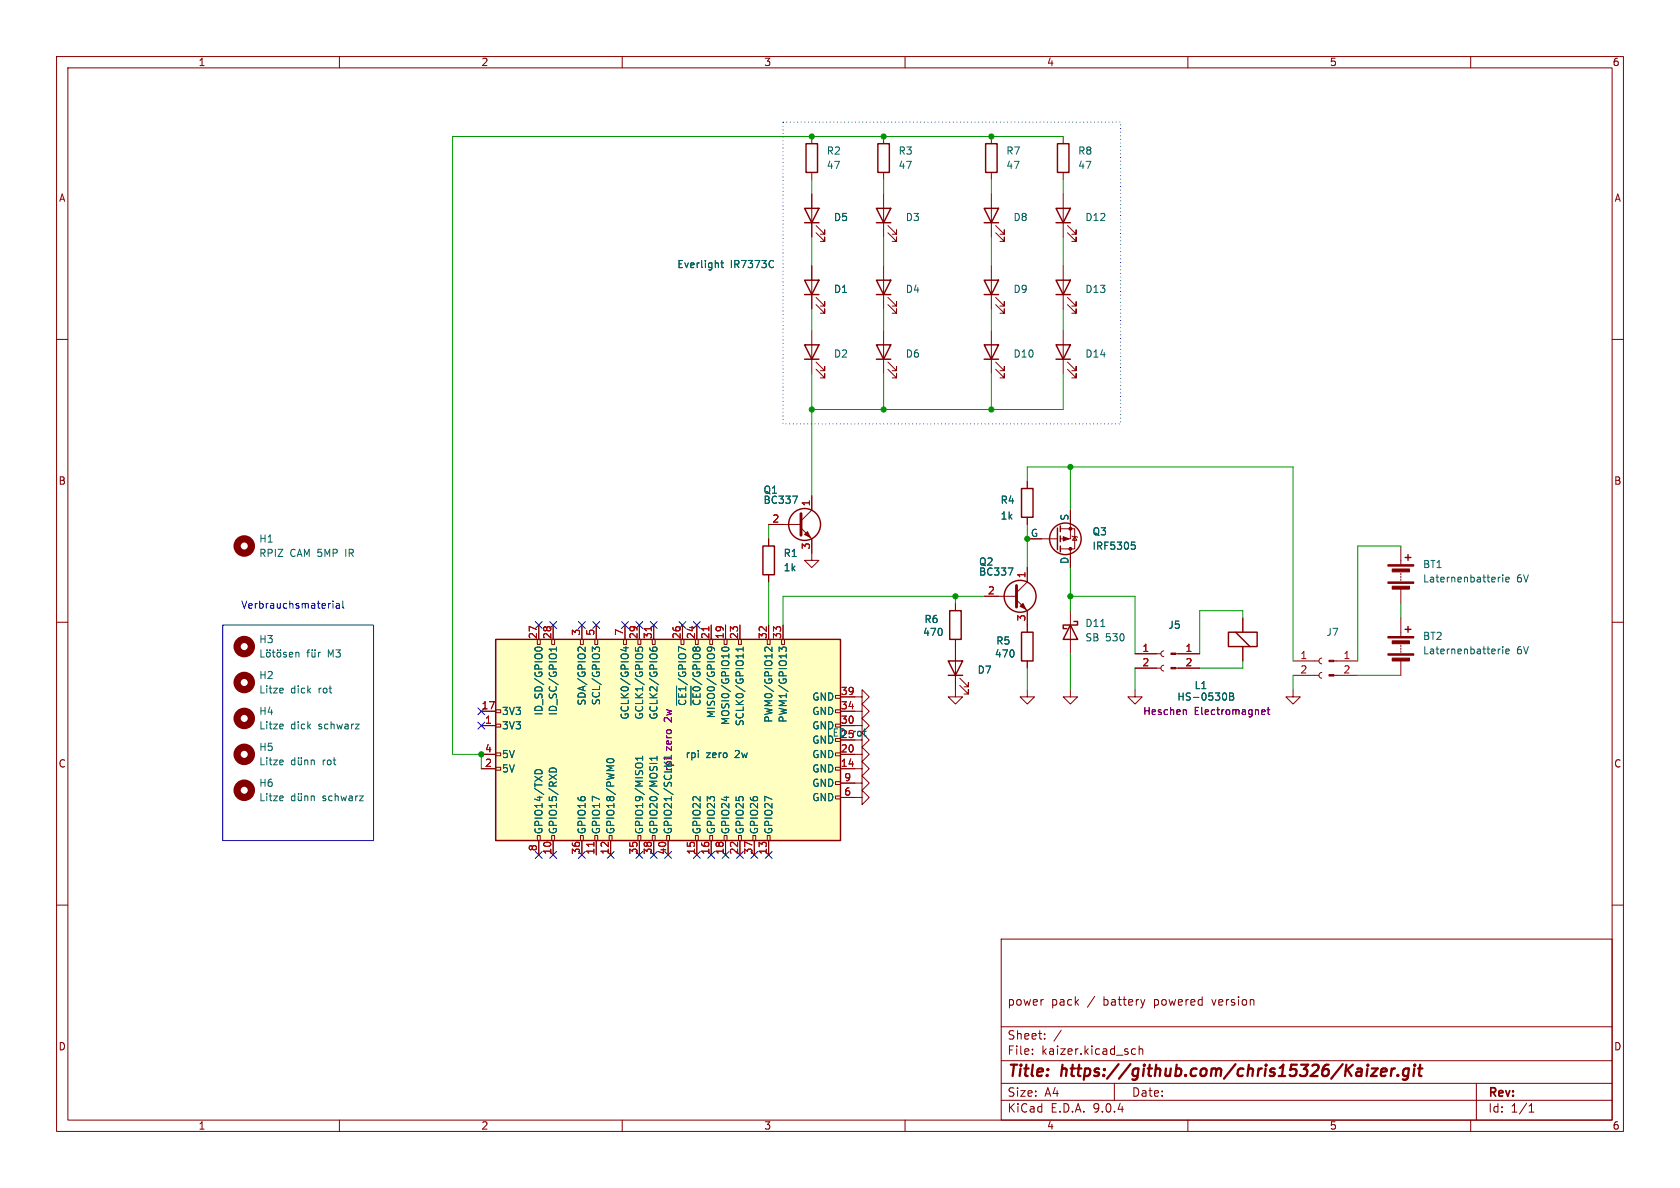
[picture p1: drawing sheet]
<svg xmlns="http://www.w3.org/2000/svg" width="297mm" height="210mm" viewBox="0 0 297 210" stroke-linecap="round" stroke-linejoin="round" font-family="sans-serif">
<g fill="none" stroke="#840000" stroke-width=".18">
<path d="M10 10h277v190h-277zM12 12h273v186h-273zM60 10v2M110 10v2M160 10v2M210 10v2M260 10v2M143.5 24.1v1.3M143.5 30.5v1.3M143.5 34.3v7.6M144.3 39.9l1.5 1.5v-.8v.8h-.8M156.2 24.1v1.3"/>
<path d="M156.2 30.5v1.3M156.2 34.3v7.6M157 39.9l1.5 1.5v-.8v.8h-.8M175.3 24.1v1.3M175.3 30.5v1.3M175.3 34.3v7.6M176 39.9l1.5 1.5v-.8v.8h-.7M188 24.1v1.3M188 30.5v1.3M188 34.3v7.6M188.7 39.9l1.5 1.5v-.8v.8h-.7M143.5 47v7.6"/>
<path d="M143.5 58.4v7.6M144.3 41.1l1.5 1.6v-.8v.8h-.8M144.3 53.8l1.5 1.6v-.8v.8h-.8M144.3 52.6l1.5 1.5v-.8v.8h-.8M156.2 47v7.6M156.2 58.4v7.6M157 53.8l1.5 1.6v-.8v.8h-.8M157 52.6l1.5 1.5v-.8v.8h-.8M157 41.1l1.5 1.6v-.8v.8h-.8M175.3 47v7.6M175.3 58.4v7.6M176 41.1l1.5 1.6v-.8v.8h-.7"/>
<path d="M176 53.8l1.5 1.6v-.8v.8h-.7M176 52.6l1.5 1.5v-.8v.8h-.7M188 47v7.6M188 58.4v7.6M188.7 41.1l1.5 1.6v-.8v.8h-.7M188.7 53.8l1.5 1.6v-.8v.8h-.7M188.7 52.6l1.5 1.5v-.8v.8h-.7M10 60h2M144.3 65.3l1.5 1.5v-.8v.8h-.8M144.3 64l1.5 1.5v-.7v.7h-.8M157 65.3l1.5 1.5v-.8v.8h-.8M157 64l1.5 1.5v-.7v.7h-.8"/>
<path d="M176 65.3l1.5 1.5v-.8v.8h-.7M176 64l1.5 1.5v-.7v.7h-.7M188.7 65.3l1.5 1.5v-.8v.8h-.7M188.7 64l1.5 1.5v-.7v.7h-.7M285 60h2M135.9 92.7h5.7M135.9 95.3v1.2M141.6 93.3l1.9 2v3.8h-1.3l1.3 1.2 1.3-1.2h-1.3M143.5 87.6v2.6l-1.9 1.9M181.6 85.1v1.3M181.6 91.4v1.3M181.6 95.3h5.3"/>
<path d="M187.5 93.5h2.5v3.5h-2.5M189.2 90.2v5.1h-1.7M189.2 97v3.3M189.5 94.7l.1 .2h.8l.1 .1M190 94.9l.4 .6h-.8zM247.6 96.5v3.3M10 110h2M135.9 101.6v1.3M168.9 113v10.2h-1.3l1.3 1.3 1.3-1.3h-1.3M168.9 106.7v1.3M169.7 119.9l1.5 1.5v-.7v.7h-.8M174 105.4h5.7"/>
<path d="M179.7 106l1.9 2v3.8M181.6 100.3v2.6l-1.9 1.9M181.6 116.8v1.3M189.2 108v7.6M200.7 115.6h4.5M200.7 118.1h4.5M205.7 115.1l-.3 .1-.2 .4 .2 .3 .3 .2M205.7 117.6l-.3 .2-.2 .3 .2 .4 .3 .1M207.9 115.6h4.2M207.9 118.1h4.2M219.7 109.2v2.6M219.7 114.3v2.5"/>
<path d="M228.6 116.8h4.6M228.6 119.4h4.6M233.7 116.3l-.4 .2-.1 .3 .1 .4 .4 .1M233.7 118.9l-.4 .1-.1 .4 .1 .3 .4 .2M235.8 116.8h4.2M235.8 119.4h4.2M247.6 101.3v.3M247.6 101.9v.2M247.6 102.4v.2M247.6 104.1v2.6M247.6 109.2v3.3M247.6 114v.3"/>
<path d="M247.6 114.6v.2M247.6 115.1v.2M247.6 116.8v2.6M285 110h2M151.1 123.2h1.3v1.3l1.3-1.3-1.3-1.3v1.3M151.1 128.3h1.3v1.2l1.3-1.2-1.3-1.3v1.3M169.7 121.2l1.5 1.5v-.8v.8h-.8M181.6 121.9v1.3h-1.3l1.3 1.3 1.3-1.3h-1.3M189.2 121.9v1.3h-1.2l1.2 1.3 1.3-1.3h-1.3M200.7 121.9v1.3h-1.3l1.3 1.3 1.2-1.3h-1.2M228.6 121.9v1.3h-1.3l1.3 1.3 1.3-1.3h-1.3M10 160h2"/>
<path d="M177 166h108v32h-108zM184.3 176.7h.2M202.4 176.7l-.4 1M285 160h2M60 198v2M110 198v2M160 198v2M177 194.5h108M177 191.5h108M177 187.5h108M177 181.5h108M182.5 186.3v.1"/>
<path d="M182.5 185.5v.1M184.7 183.6v.1M184.7 182.8v.1M187.6 182.1l-1.3 2M197 191.5v3M200.1 186.3l.2 .1 .4-.1M200.7 185.5l-.4-.1-.2 .1M201.4 185.5l.2-.1 .4 .1v.9M201.4 184.9v1.5M210 198v2M260 198v2M261 191.5v6.5"/>
<path d="M270.3 196.6h.9M270.3 195.5l.4-.4v1.5"/>
</g>
<g fill="none" stroke="#840000" stroke-width=".4">
<path d="M241.8 188.9l-.2 1.3M241.8 188.2v.2M241.8 188.2l-.1 .1 .1 .1M241.8 188.2l.1 .1-.1 .1M242.5 188.9h1.1l-1.3 1.3h1.1M244.1 189.5l1-.1v-.4l-.2-.1-.6 .1-.2 .9 .2 .3 .6-.1M246 188.9l-.1 1.3M246.6 188.9l-.4 .1-.2 .3M247.1 190l.1 .1-.1 .1M247.1 190l-.1 .1 .1 .1M247.1 190v.2M249.1 189a.66 .66 0 0 0-1 .3l-.1 .5 .2 .3 .1 .1 .6-.1"/>
<path d="M249.1 188.9l-.2 1.6a.6 .6 0 0 1-.9 .3M250 188.9l-.1 1.3M250.1 188.2v.2M250.1 188.2l-.1 .1 .1 .1M250.1 188.2l.1 .1-.1 .1M250.7 188.9h.8M251.1 188.2l-.2 1.7v.2l.4 .1"/>
</g>
<g fill="none" stroke="#840000" stroke-width=".25">
<path d="M142.2 36.8h2.6l-1.3 2.6zM142.2 39.4h2.6M142.5 25.4h2v5.1h-2zM154.9 36.8h2.6l-1.3 2.6zM154.9 39.4h2.6M155.2 25.4h2v5.1h-2zM174 36.8h2.5l-1.2 2.6zM174 39.4h2.5M174.2 25.4h2.1v5.1h-2.1zM186.7 36.8h2.5l-1.2 2.6zM186.7 39.4h2.5M186.9 25.4h2.1v5.1h-2.1z"/>
<path d="M142.2 49.5h2.6l-1.3 2.6zM142.2 52.1h2.6M154.9 49.5h2.6l-1.3 2.6zM154.9 52.1h2.6M174 49.5h2.5l-1.2 2.6zM174 52.1h2.5M186.7 49.5h2.5l-1.2 2.6zM186.7 52.1h2.5M142.2 61h2.6l-1.3 2.5zM142.2 63.5h2.6M154.9 61h2.6l-1.3 2.5zM154.9 63.5h2.6"/>
<path d="M174 61h2.5l-1.2 2.5zM174 63.5h2.5M186.7 61h2.5l-1.2 2.5zM186.7 63.5h2.5M134.9 96.5h2v5.1h-2zM180.6 86.4h2v5h-2zM186.9 93.3v3.9M187.5 93v1M187.5 94.7v1.1M187.5 96.5v1M248.4 98.6h1M248.9 98v1.1"/>
<path d="M167.6 116.8h2.6l-1.3 2.6zM167.6 119.4h2.6M167.9 108h2v5h-2zM180.6 111.8h2v5h-2zM189.2 110.5l1.3 2.5h-2.5zM189.9 109.9h.6v.6h-2.5v.6h.6M217.2 111.8h5v2.5h-5zM218.4 111.8l2.6 2.5M248.4 111.3h1M248.9 110.7v1.1"/>
<circle cx="142.2" cy="92.7" r="2.82"/>
<circle cx="188.3" cy="95.2" r="2.79"/>
<circle cx="180.3" cy="105.4" r="2.82"/>
</g>
<g fill="none" stroke="#006464" stroke-width=".18">
<path d="M127.4 46.5h.5M127.6 46v1.1l.3 .2M136.5 46l.2 .2M136.7 47.2l-.2 .1M140.1 87.7h.9l-.6 1.3M200 95.8h.7M200.2 96.3h.3l.2 .3-.1 .4-.4 .1M46.1 114.9v1.2h.6M47.2 115.4l.1-.1 .4 .1 .1 .5-.2 .2h-.3l-.1-.1zM47.2 114.9v.1M47.7 114.9v.1M48.1 115.3h.5"/>
<path d="M48.3 114.9v1.1l.3 .1M49.1 115.4l.3-.1 .2 .2v.4l-.2 .2h-.3l-.1-.2zM49.1 114.9v.1M49.6 114.9v.1M50.6 115.4l-.3-.1-.2 .2 .1 .2 .4 .1v.3h-.5M51.2 115.7l.6-.1-.1-.2-.4-.1-.1 .2v.6h.5M52.3 115.4l.2-.1 .3 .1v.7M52.3 115.3v.8M54.2 115.3h.5M54.7 114.9l-.3 .2v1M55.1 115.3l.1 .8h.3l.2-.1M55.2 114.9v.1"/>
<path d="M55.7 114.9v.1M55.7 115.3v.8M56.3 115.3v.8M56.7 115.3l-.4 .2M58 116.1v-1.2l.5 .9 .4-.9v1.2M59.4 114.9h.8l-.5 .5 .4 .1v.5l-.2 .1-.5-.1M178.2 100.4h.9l-.6 1.3M194.6 110.8h.7M265.2 102l-.3 .3M265.2 114.7l-.3 .3M265.7 101.6v.1M265.7 102v.9"/>
<path d="M265.7 114.3v.1M265.7 114.7v.9M266.2 102.5l.6-.2v-.2l-.4-.1-.2 .2 .1 .6h.5M266.2 115.2l.6-.2v-.2l-.4-.1-.2 .2 .1 .6h.5M50 134.4l.1 .3-.6 .1M50 121.7l.1 .3-.6 .1M50 128.1l.1 .2-.6 .1M52.1 133.9v1.3M52.1 134.4h-.3l-.3 .2 .1 .5h.5M52.7 134.4l.1 .7 .3 .1 .2-.1M52.8 133.9v.2M53.3 133.9v.2"/>
<path d="M53.3 134.4v.8M53.9 134.5l.2-.1h.3v.8M53.9 134.4v.8M55 134.5l.2-.1h.3l.1 .8M55 134.4v.8M62.8 128h.7l-.7 .8h.7M216.7 122.6l.1 .4-.1 .6M217.4 122.5h.4l.3 .2-.3 .4 .3 .1v.3l-.2 .3h-.5zM217.4 123.1h.4M50 140.8l.1 .2-.6 .1M52.1 140.3v1.2M52.1 140.8l-.3-.1-.3 .2 .1 .6h.5"/>
<path d="M52.7 140.7l.1 .8h.3l.2-.1M52.8 140.3v.1M53.3 140.3v.1M53.3 140.7v.8M53.9 140.7v.8M53.9 140.8l.2-.1 .3 .1v.7M55 140.7v.8M55 140.8l.2-.1 .3 .1 .1 .7M63.6 140.7h.6l-.6 .8h.6"/>
</g>
<path d="M209.4 125.5l.3 .1v.7M223 125.6l.2-.1h.3l.1 .1v.2l-.6 .1M223 126.1l.2 .2 .4-.1M224 125.5h.5M224.2 125v1.1l.3 .2" fill="none" stroke="#840084" stroke-width=".18"/>
<g fill="#840000" stroke="#840000" stroke-width=".18">
<path d="M234.9 116.7h.9v.3h-.9z"/>
<path d="M234.9 119.3h.9v.2h-.9z"/>
<path d="M245.4 99.8h4.5v.3h-4.5z"/>
<path d="M245.4 102.9h4.5v.2h-4.5z"/>
<path d="M246.1 100.6h3.1v.5h-3.1z"/>
<path d="M246.1 103.6h3.1v.5h-3.1z"/>
<path d="M245.4 112.5h4.5v.3h-4.5z"/>
<path d="M245.4 115.6h4.5v.2h-4.5z"/>
<path d="M246.1 113.3h3.1v.5h-3.1z"/>
<path d="M246.1 116.3h3.1v.5h-3.1z"/>
<path d="M188 94.9l1 .4-1 .3z"/>
<path d="M207 115.4h.9v.3h-.9z"/>
<path d="M207 118h.9v.2h-.9z"/>
<path d="M142.2 94.5l.5-.5 .6 1z"/>
<path d="M180.3 107.2l.5-.5 .6 1z"/>
<circle cx="189.2" cy="97" r=".25"/>
<circle cx="189.2" cy="93.5" r=".25"/>
</g>
<path d="M141.6 90.8v3.8M179.7 103.5v3.8" fill="none" stroke="#840000" stroke-width=".51"/>
<g fill="none" stroke="#840000" stroke-width="1.3">
<circle cx="43.2" cy="96.5" r="1.27"/>
<circle cx="43.2" cy="114.3" r="1.27"/>
<circle cx="43.2" cy="120.6" r="1.27"/>
<circle cx="43.2" cy="127" r="1.27"/>
<circle cx="43.2" cy="139.7" r="1.27"/>
<circle cx="43.2" cy="133.3" r="1.27"/>
</g>
<path d="M87.6 113h61v35.6h-61z" fill="#ffffc2"/>
<path d="M87.6 113h61v35.6h-61z" fill="none" stroke="#840000" stroke-width=".25"/>
<g fill="none" stroke="#840000" stroke-width=".18">
<path d="M143.5 34.3v2.5M143.5 39.4v2.5M143.5 47v2.5M143.5 52.1v2.5M135.9 95.3v1.2M135.9 92.7h2.5M143.5 87.6v2.6M143.5 95.3v2.5M181.6 85.1v1.3M181.6 91.4v1.3M181.6 95.3h2.5M189.2 90.2v2.5"/>
<path d="M189.2 97.8v2.5M95 113h.5v.9h-.5zM95.2 110.5v2.5M97.5 113h.5v.9h-.5zM97.8 110.5v2.5M102.6 113h.5v.9h-.5zM102.9 110.5v2.5M105.2 113h.5v.9h-.5zM105.4 110.5v2.5M110.2 113h.5v.9h-.5zM110.5 110.5v2.5M112.8 113h.5v.9h-.5z"/>
<path d="M113 110.5v2.5M115.3 113h.5v.9h-.5zM115.6 110.5v2.5M120.6 110.5v2.5M123.2 110.5v2.5M125.5 113h.5v.9h-.5zM125.7 110.5v2.5M128 113h.5v.9h-.5zM128.3 110.5v2.5M130.6 113h.5v.9h-.5zM130.8 110.5v2.5M135.6 113h.5v.9h-.5z"/>
<path d="M135.9 101.6v1.3M135.9 110.5v2.5M138.2 113h.5v.9h-.5zM138.4 110.5v2.5M168.9 106.7v1.3M168.9 113v3.8M168.9 119.4v2.5M174 105.4h2.5M181.6 100.3v2.6M181.6 108v3.8M181.6 116.8v1.3M200.7 115.6h3.8"/>
<path d="M200.7 118.1h3.8M208.3 115.6h3.8M208.3 118.1h3.8M219.7 109.2v2.6M219.7 114.3v2.5M85.1 135.9h2.5M85.1 133.4h2.5M85.1 128.3h2.5M85.1 125.7h2.5M87.6 135.6h.9v.5h-.9zM87.6 133.1h.9v.5h-.9zM87.6 128h.9v.5h-.9z"/>
<path d="M87.6 125.5h.9v.5h-.9zM147.7 138.2h.9v.5h-.9zM147.7 135.6h.9v.5h-.9zM147.7 133.1h.9v.5h-.9zM147.7 130.6h.9v.5h-.9zM147.7 128h.9v.5h-.9zM147.7 125.5h.9v.5h-.9zM147.7 122.9h.9v.5h-.9zM148.6 135.9h3.8v1.3l1.3-1.3-1.3-1.3v1.3M148.6 138.4h3.8v1.3l1.3-1.3-1.3-1.2v1.2M148.6 125.7h3.8v1.3l1.3-1.3-1.3-1.2v1.2M148.6 133.4h3.8v1.2l1.3-1.2-1.3-1.3v1.3"/>
<path d="M148.6 128.3h2.5M148.6 123.2h2.5M151.1 130.8h1.3v1.3l1.3-1.3-1.3-1.3v1.3M95 147.7h.5v.9h-.5zM95.2 148.6v2.5M97.5 147.7h.5v.9h-.5zM97.8 148.6v2.5M102.6 147.7h.5v.9h-.5zM102.9 148.6v2.5M105.2 147.7h.5v.9h-.5zM105.4 148.6v2.5M107.7 147.7h.5v.9h-.5z"/>
<path d="M107.9 148.6v2.5M112.8 147.7h.5v.9h-.5zM113 148.6v2.5M115.3 147.7h.5v.9h-.5zM115.6 148.6v2.5M117.9 147.7h.5v.9h-.5zM118.1 148.6v2.5M122.9 147.7h.5v.9h-.5zM123.2 148.6v2.5M125.5 147.7h.5v.9h-.5zM125.7 148.6v2.5M128 147.7h.5v.9h-.5z"/>
<path d="M128.3 148.6v2.5M130.6 147.7h.5v.9h-.5zM130.8 148.6v2.5M133.1 147.7h.5v.9h-.5zM133.3 148.6v2.5M135.6 147.7h.5v.9h-.5zM135.9 148.6v2.5M147.7 140.7h.9v.5h-.9zM148.6 141h3.8v1.2l1.3-1.2-1.3-1.3v1.3"/>
</g>
<g fill="none" stroke="#006464" stroke-width=".18">
<path d="M127.4 46.5h.5M127.6 46v1.1l.3 .2M136.5 46l.2 .2M136.7 47.2l-.2 .1M140.1 87.7h.9l-.6 1.3M200 95.8h.7M200.2 96.3h.3l.2 .3-.1 .4-.4 .1M94.6 114.9v-.1a.68 .68 0 0 1 .6-.4 .68 .68 0 0 1 .6 .4v.1M98.4 114.4v.7M98.4 114.8h-1.3l.4 .3M103.4 114.4v.8l-.9-.8-.3 .1v.4M106 115v-.4l-.3-.2h-.4l-.1 .4-.5-.4v.8"/>
<path d="M110.2 114.5h.9M110.6 114.3v.8l-.9-.3M112.3 114.4v.7h.6l-.1-.2 .1-.4 .2-.1h.4l.1 .2-.1 .5M114.9 114.5v.4l.5 .2M115.6 115.1l-.2-.2v-.3l.2-.2h.3l.2 .2v.4l-.2 .1M125.6 114.4l.2 .2v.4l-.2 .1-.5-.1-.1-.4 .2-.2a.84 .84 0 0 1 1.1 .4v.2M127.6 114.6a.75 .75 0 0 1 1.2 .2 .72 .72 0 0 1-1.2-.1zM131.4 114.8h-1.3l.4 .3M131.4 114.4v.7M131.4 115.6v.7M136.5 114.4v.8l-.9-.8-.4 .2 .1 .5M138.9 115.1l.1-.5-.1-.2h-.6l-.1 .4-.5-.4v.8"/>
<path d="M178.2 100.4h.9l-.6 1.3M94.6 136.8a.64 .64 0 0 1 .6-.8 .64 .64 0 0 1 .6 .8M97.1 136.5a.64 .64 0 0 1 .6-.8 .64 .64 0 0 1 .7 .8M107.7 134.8l-.3-.1-.1-.2a.68 .68 0 0 1 .6-.4 .68 .68 0 0 1 .6 .4l-.1 .2-.4 .1M112.5 135h.9M113.6 133.7v.7M113.6 134h-1.3l.4 .4M116.1 134h-1.2l.3 .4M116.1 133.7v.7M118.7 133.5v.7M118.7 133.9h-1.3l.2 .1M119.6 121.3v3.4"/>
<path d="M122.1 121.3v3.4M216.7 122.6l.1 .4-.1 .6M217.4 122.5h.4l.3 .2-.3 .4 .3 .1v.3l-.2 .3h-.5zM217.4 123.1h.4"/>
</g>
<path d="M115.2 110.8v.7M125.3 110.8v.7M105 148.9v.7" fill="none" stroke="#a90000" stroke-width=".18"/>
<g fill="none" stroke="#009600" stroke-width=".18">
<path d="M143.5 31.8v2.5M156.2 31.8v2.5M175.3 31.8v2.5M188 24.1h-108v109.3h5.1v2.5M188 31.8v2.5M143.5 41.9v5.1M143.5 54.6v3.8M156.2 41.9v5.1M156.2 54.6v3.8M175.3 41.9v5.1M175.3 54.6v3.8M188 41.9v5.1"/>
<path d="M188 54.6v3.8M143.5 66v21.6M156.2 66v6.4M175.3 66v6.4M188 66v6.4h-44.5M135.9 92.7v2.6M181.6 85.1v-2.5h47v34.2M181.6 92.7v7.6M189.2 82.6v7.6M247.6 96.5h-7.6v20.3M135.9 102.9v7.6M168.9 105.4v1.3"/>
<path d="M174 105.4h-35.6v5.1M181.6 118.1v3.8M189.2 105.4h11.5v10.2M189.2 100.3v7.7M189.2 115.6v6.3M200.7 118.1v3.8M219.7 109.2v-1.2h-7.6v7.6M219.7 116.8v1.3h-7.6M228.6 119.4v2.5M240 119.4h7.6M247.6 106.7v2.5"/>
</g>
<g fill="none" stroke="#000084" stroke-width=".18">
<path d="M94.6 109.9l1.3 1.2M95.9 109.9l-1.3 1.2M97.2 109.9l1.2 1.2M98.4 109.9l-1.2 1.2M102.3 109.9l1.2 1.2M103.5 109.9l-1.2 1.2M104.8 109.9l1.2 1.2M106 109.9l-1.2 1.2M109.9 109.9l1.2 1.2M111.1 109.9l-1.2 1.2M112.4 109.9l1.2 1.2M113.6 109.9l-1.2 1.2"/>
<path d="M115 109.9l1.2 1.2M116.2 109.9l-1.2 1.2M120 109.9l1.3 1.2M121.3 109.9l-1.3 1.2M122.6 109.9l1.2 1.2M123.8 109.9l-1.2 1.2M84.5 125.1l1.2 1.2M84.5 127.7l1.2 1.2M85.7 125.1l-1.2 1.2M85.7 127.7l-1.2 1.2M94.6 150.5l1.3 1.2M95.9 150.5l-1.3 1.2"/>
<path d="M97.2 150.5l1.2 1.2M98.4 150.5l-1.2 1.2M102.3 150.5l1.2 1.2M103.5 150.5l-1.2 1.2M107.3 150.5l1.3 1.2M108.6 150.5l-1.3 1.2M112.4 150.5l1.2 1.2M113.6 150.5l-1.2 1.2M115 150.5l1.2 1.2M116.2 150.5l-1.2 1.2M117.5 150.5l1.2 1.2M118.7 150.5l-1.2 1.2"/>
<path d="M122.6 150.5l1.2 1.2M123.8 150.5l-1.2 1.2M125.1 150.5l1.2 1.2M126.3 150.5l-1.2 1.2M127.7 150.5l1.2 1.2M128.9 150.5l-1.2 1.2M130.2 150.5l1.2 1.2M131.4 150.5l-1.2 1.2M132.7 150.5l1.3 1.2M134 150.5l-1.3 1.2M135.3 150.5l1.2 1.2M136.5 150.5l-1.2 1.2"/>
</g>
<path d="M39.4 110.5h26.6v38.1h-26.6zM58.3 106.7h.1M58.9 106.2v.2M58.9 106.7v.8M59.5 106.7h.4l.1 .8M60 107h-.4l-.2 .2 .2 .3h.4M60.6 106.2v1.1l.2 .2" fill="none" stroke="#0000c2" stroke-width=".18"/>
<path d="M138.4 21.6h59.7v53.3h-59.7z" fill="none" stroke="#0000c2" stroke-width=".18" stroke-dasharray="0 .6"/>
<path d="M209.4 125.5l.3 .1v.7M223 125.6l.2-.1h.3l.1 .1v.2l-.6 .1M223 126.1l.2 .2 .4-.1M224 125.5h.5M224.2 125v1.1l.3 .2" fill="none" stroke="#840084" stroke-width=".18"/>
<g fill="#009600" stroke="#009600" stroke-width=".18">
<circle cx="85.1" cy="133.4" r=".46"/>
<circle cx="143.5" cy="72.4" r=".46"/>
<circle cx="156.2" cy="72.4" r=".46"/>
<circle cx="143.5" cy="24.1" r=".46"/>
<circle cx="168.9" cy="105.4" r=".46"/>
<circle cx="181.6" cy="95.3" r=".46"/>
<circle cx="189.2" cy="82.6" r=".46"/>
<circle cx="189.2" cy="105.4" r=".46"/>
<circle cx="156.2" cy="24.1" r=".46"/>
<circle cx="175.3" cy="24.1" r=".46"/>
<circle cx="175.3" cy="72.4" r=".46"/>
</g>
<g font-size="2.8" fill="#840000">
<text x="178" y="190.9">Title:</text>
<text x="187.7" y="190.9">https://github.com/chris15326/Kaizer.git</text>
</g>
<g font-size="2.1" fill="#840000">
<text x="178" y="178">power</text>
<text x="185.8" y="178">pack</text>
<text x="192.3" y="178">/</text>
<text x="195.2" y="178">battery</text>
<text x="204.3" y="178">powered</text>
<text x="214.7" y="178">version</text>
<text x="178" y="184">Sheet:</text>
<text x="178" y="186.7">File:</text>
<text x="184.1" y="186.7">kaizer.kicad_sch</text>
<text x="178" y="196.9">KiCad</text>
<text x="178" y="194.1">Size:</text>
<text x="184.7" y="194.1">A4</text>
<text x="185.7" y="196.9">E.D.A.</text>
<text x="193.3" y="196.9">9.0.4</text>
<text x="200" y="194.1">Date:</text>
<text x="263" y="194.3">Rev:</text>
<text x="263" y="196.9">Id:</text>
<text x="267.1" y="196.9">1/1</text>
</g>
<g font-size="1.8" fill="#840000">
<text x="35" y="11.9">1</text>
<text x="85" y="11.9">2</text>
<text x="135" y="11.9">3</text>
<text x="185" y="11.9">4</text>
<text x="235" y="11.9">5</text>
<text x="285" y="11.9">6</text>
<text x="10.3" y="35.9">A</text>
<text x="285.3" y="35.9">A</text>
<text x="10.3" y="85.9">B</text>
<text x="285.3" y="85.9">B</text>
<text x="10.3" y="135.9">C</text>
<text x="285.3" y="135.9">C</text>
<text x="10.3" y="185.9">D</text>
<text x="285.3" y="185.9">D</text>
<text x="35" y="199.9">1</text>
<text x="85" y="199.9">2</text>
<text x="135" y="199.9">3</text>
<text x="185" y="199.9">4</text>
<text x="235" y="199.9">5</text>
<text x="285" y="199.9">6</text>
</g>
<g font-size="1.8" fill="#006464">
<text x="146.1" y="27.5">R2</text>
<text x="158.8" y="27.5">R3</text>
<text x="177.8" y="27.5">R7</text>
<text x="190.5" y="27.5">R8</text>
<text x="146.1" y="30.1">47</text>
<text x="158.8" y="30.1">47</text>
<text x="177.8" y="30.1">47</text>
<text x="190.5" y="30.1">47</text>
<text x="147.3" y="39.3">D5</text>
<text x="160" y="39.3">D3</text>
<text x="179.1" y="39.3">D8</text>
<text x="191.8" y="39.3">D12</text>
<text x="119.6" y="47.6">Everlight</text>
<text x="129.1" y="47.6">IR7373C</text>
<text x="147.3" y="52">D1</text>
<text x="160" y="52">D4</text>
<text x="179.1" y="52">D9</text>
<text x="191.8" y="52">D13</text>
<text x="147.3" y="63.4">D2</text>
<text x="160" y="63.4">D6</text>
<text x="179.1" y="63.4">D10</text>
<text x="191.8" y="63.4">D14</text>
<text x="134.9" y="89.3">BC337</text>
<text x="134.9" y="87.5">Q1</text>
<text x="176.8" y="89.3">R4</text>
<text x="176.8" y="92">1k</text>
<text x="182.1" y="95">G</text>
<text x="189" y="92.1" transform="rotate(-90 189 92.1)">S</text>
<text x="193" y="94.8">Q3</text>
<text x="45.7" y="96.1">H1</text>
<text x="45.7" y="98.7">RPIZ</text>
<text x="51.3" y="98.7">CAM 5MP</text>
<text x="61.3" y="98.7">IR</text>
<text x="138.4" y="98.7">R1</text>
<text x="138.4" y="101.2">1k</text>
<text x="173" y="102">BC337</text>
<text x="173" y="100.2">Q2</text>
<text x="189" y="99.8" transform="rotate(-90 189 99.8)">D</text>
<text x="193" y="97.4">IRF5305</text>
<text x="251.5" y="100.6">BT1</text>
<text x="251.5" y="103.2">Laternenbatterie</text>
<text x="268.1" y="103.2">6V</text>
<text x="45.7" y="113.9">H3</text>
<text x="163.1" y="112.6">470</text>
<text x="163.3" y="110.3">R6</text>
<text x="191.8" y="111">D11</text>
<text x="191.8" y="113.6">SB</text>
<text x="195.4" y="113.6">530</text>
<text x="206.5" y="111.4">J5</text>
<text x="234.4" y="112.6">J7</text>
<text x="251.5" y="113.3">BT2</text>
<text x="172.7" y="119.3">D7</text>
<text x="175.8" y="116.4">470</text>
<text x="176" y="114.1">R5</text>
<text x="251.5" y="115.9">Laternenbatterie</text>
<text x="268.1" y="115.9">6V</text>
<text x="45.7" y="122.8">Litze</text>
<text x="45.7" y="120.2">H2</text>
<text x="51.4" y="122.8">dick</text>
<text x="56.4" y="122.8">rot</text>
<text x="103.7" y="124.8" transform="rotate(-90 103.7 124.8)">SDA/GPIO2</text>
<text x="106.3" y="124.8" transform="rotate(-90 106.3 124.8)">SCL/GPIO3</text>
<text x="121.5" y="124.9" transform="rotate(-90 121.5 124.9)">~{CE1}/GPIO7</text>
<text x="124.1" y="124.9" transform="rotate(-90 124.1 124.9)">~{CE0}/GPIO8</text>
<text x="143.5" y="124.1">GND</text>
<text x="208" y="124.1">HS-0530B</text>
<text x="211.1" y="122">L1</text>
<text x="45.7" y="129.1">Litze</text>
<text x="45.7" y="126.6">H4</text>
<text x="51.4" y="129.1">dick</text>
<text x="56.4" y="129.1">schwarz</text>
<text x="88.6" y="129.1">3V3</text>
<text x="88.6" y="126.6">3V3</text>
<text x="96.1" y="126.6" transform="rotate(-90 96.1 126.6)">ID_SD/GPIO0</text>
<text x="98.7" y="126.6" transform="rotate(-90 98.7 126.6)">ID_SC/GPIO1</text>
<text x="111.4" y="127.3" transform="rotate(-90 111.4 127.3)">GCLK0/GPIO4</text>
<text x="113.9" y="127.3" transform="rotate(-90 113.9 127.3)">GCLK1/GPIO5</text>
<text x="116.4" y="127.3" transform="rotate(-90 116.4 127.3)">GCLK2/GPIO6</text>
<text x="126.6" y="127.1" transform="rotate(-90 126.6 127.1)">MISO0/GPIO9</text>
<text x="129.1" y="128.3" transform="rotate(-90 129.1 128.3)">MOSI0/GPIO10</text>
<text x="131.7" y="128.5" transform="rotate(-90 131.7 128.5)">SCLK0/GPIO11</text>
<text x="136.8" y="127.9" transform="rotate(-90 136.8 127.9)">PWM0/GPIO12</text>
<text x="139.3" y="127.9" transform="rotate(-90 139.3 127.9)">PWM1/GPIO13</text>
<text x="143.5" y="131.7">GND</text>
<text x="143.5" y="129.1">GND</text>
<text x="143.5" y="126.6">GND</text>
<text x="146.1" y="130.4">LED</text>
<text x="148.5" y="130.6">25rot</text>
<text x="45.7" y="132.9">H5</text>
<text x="45.7" y="135.5">Litze</text>
<text x="57.1" y="135.5">rot</text>
<text x="88.6" y="136.8">5V</text>
<text x="88.6" y="134.2">5V</text>
<text x="119" y="136.4" transform="rotate(-90 119 136.4)">rpi</text>
<text x="121.1" y="134.2">rpi</text>
<text x="124.8" y="134.2">zero</text>
<text x="130" y="134.2">2w</text>
<text x="143.5" y="136.8">GND</text>
<text x="143.5" y="134.2">GND</text>
<text x="45.7" y="139.3">H6</text>
<text x="45.7" y="141.8">Litze</text>
<text x="57.1" y="141.8">schwarz</text>
<text x="143.5" y="141.8">GND</text>
<text x="143.5" y="139.3">GND</text>
<text x="96.1" y="147.6" transform="rotate(-90 96.1 147.6)">GPIO14/TXD</text>
<text x="98.7" y="147.6" transform="rotate(-90 98.7 147.6)">GPIO15/RXD</text>
<text x="103.7" y="147.6" transform="rotate(-90 103.7 147.6)">GPIO16</text>
<text x="106.3" y="147.6" transform="rotate(-90 106.3 147.6)">GPIO17</text>
<text x="108.8" y="147.6" transform="rotate(-90 108.8 147.6)">GPIO18/PWM0</text>
<text x="113.9" y="147.6" transform="rotate(-90 113.9 147.6)">GPIO19/MISO1</text>
<text x="116.4" y="147.6" transform="rotate(-90 116.4 147.6)">GPIO20/MOSI1</text>
<text x="119" y="147.6" transform="rotate(-90 119 147.6)">GPIO21/SCLK1</text>
<text x="124.1" y="147.6" transform="rotate(-90 124.1 147.6)">GPIO22</text>
<text x="126.6" y="147.6" transform="rotate(-90 126.6 147.6)">GPIO23</text>
<text x="129.1" y="147.6" transform="rotate(-90 129.1 147.6)">GPIO24</text>
<text x="131.7" y="147.6" transform="rotate(-90 131.7 147.6)">GPIO25</text>
<text x="134.2" y="147.6" transform="rotate(-90 134.2 147.6)">GPIO26</text>
<text x="136.8" y="147.6" transform="rotate(-90 136.8 147.6)">GPIO27</text>
</g>
<g font-size="1.8" fill="#a90000">
<text x="143.3" y="89.6" transform="rotate(-90 143.3 89.6)">1</text>
<text x="136.5" y="92.5">2</text>
<text x="143.3" y="97.2" transform="rotate(-90 143.3 97.2)">3</text>
<text x="174.6" y="105.2">2</text>
<text x="181.4" y="102.3" transform="rotate(-90 181.4 102.3)">1</text>
<text x="95" y="113.1" transform="rotate(-90 95 113.1)">27</text>
<text x="97.5" y="113.1" transform="rotate(-90 97.5 113.1)">28</text>
<text x="102.6" y="112.5" transform="rotate(-90 102.6 112.5)">3</text>
<text x="105.2" y="112.5" transform="rotate(-90 105.2 112.5)">5</text>
<text x="110.2" y="112.5" transform="rotate(-90 110.2 112.5)">7</text>
<text x="112.8" y="113.1" transform="rotate(-90 112.8 113.1)">29</text>
<text x="115.3" y="113.1" transform="rotate(-90 115.3 113.1)">31</text>
<text x="120.4" y="113.1" transform="rotate(-90 120.4 113.1)">26</text>
<text x="122.9" y="113.1" transform="rotate(-90 122.9 113.1)">24</text>
<text x="125.5" y="113.1" transform="rotate(-90 125.5 113.1)">21</text>
<text x="128" y="113.1" transform="rotate(-90 128 113.1)">19</text>
<text x="130.6" y="113.1" transform="rotate(-90 130.6 113.1)">23</text>
<text x="135.6" y="113.1" transform="rotate(-90 135.6 113.1)">32</text>
<text x="138.2" y="113.1" transform="rotate(-90 138.2 113.1)">33</text>
<text x="181.4" y="109.9" transform="rotate(-90 181.4 109.9)">3</text>
<text x="201.9" y="115.3">1</text>
<text x="201.9" y="117.9">2</text>
<text x="209.5" y="115.3">1</text>
<text x="209.5" y="117.9">2</text>
<text x="229.8" y="116.6">1</text>
<text x="229.8" y="119.1">2</text>
<text x="237.4" y="116.6">1</text>
<text x="237.4" y="119.1">2</text>
<text x="85" y="125.5">17</text>
<text x="148.5" y="125.5">34</text>
<text x="148.5" y="122.9">39</text>
<text x="85.7" y="128">1</text>
<text x="148.5" y="128">30</text>
<text x="85.7" y="135.6">2</text>
<text x="85.7" y="133.1">4</text>
<text x="148.5" y="135.6">14</text>
<text x="148.5" y="133.1">20</text>
<text x="149.2" y="140.7">6</text>
<text x="149.2" y="138.2">9</text>
<text x="95" y="150.6" transform="rotate(-90 95 150.6)">8</text>
<text x="97.5" y="151.2" transform="rotate(-90 97.5 151.2)">10</text>
<text x="102.6" y="151.2" transform="rotate(-90 102.6 151.2)">36</text>
<text x="105.2" y="151.2" transform="rotate(-90 105.2 151.2)">11</text>
<text x="107.7" y="151.2" transform="rotate(-90 107.7 151.2)">12</text>
<text x="112.8" y="151.2" transform="rotate(-90 112.8 151.2)">35</text>
<text x="115.3" y="151.2" transform="rotate(-90 115.3 151.2)">38</text>
<text x="117.9" y="151.2" transform="rotate(-90 117.9 151.2)">40</text>
<text x="122.9" y="151.2" transform="rotate(-90 122.9 151.2)">15</text>
<text x="125.5" y="151.2" transform="rotate(-90 125.5 151.2)">16</text>
<text x="128" y="151.2" transform="rotate(-90 128 151.2)">18</text>
<text x="130.6" y="151.2" transform="rotate(-90 130.6 151.2)">22</text>
<text x="133.1" y="151.2" transform="rotate(-90 133.1 151.2)">37</text>
<text x="135.6" y="151.2" transform="rotate(-90 135.6 151.2)">13</text>
</g>
<text font-size="1.8" fill="#0000c2" x="42.6" y="107.8">Verbrauchsmaterial</text>
<g font-size="1.8" fill="#840084">
<text x="119" y="127.5" transform="rotate(-90 119 127.5)">2w</text>
<text x="202" y="126.6">Heschen</text>
<text x="211.1" y="126.6">Electromagnet</text>
<text x="119" y="132.7" transform="rotate(-90 119 132.7)">zero</text>
</g>
</svg>
